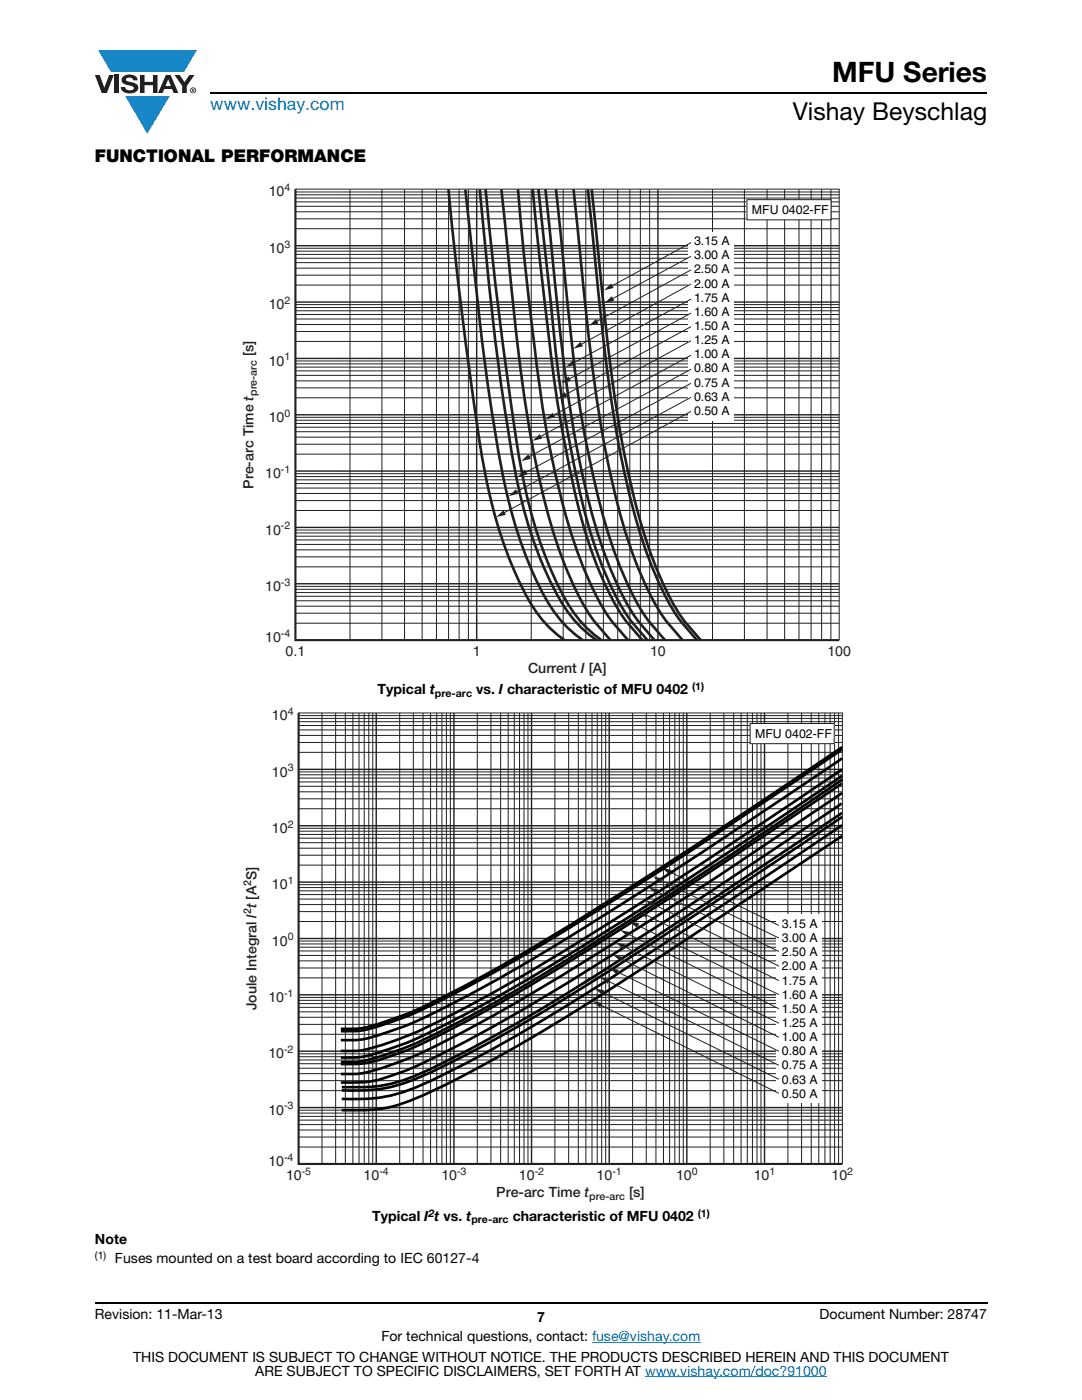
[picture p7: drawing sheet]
<svg xmlns="http://www.w3.org/2000/svg" width="216mm" height="279mm" viewBox="0 0 216 279" stroke-linecap="round" stroke-linejoin="round" font-family="sans-serif">
<g fill="#0a7fc3">
<path d="M19.6 10h19.7l-2.6 4.3h-1.1h-13.5z"/>
<path d="M25 19.2h8.9l-4.5 7.5z"/>
</g>
<g fill="#231f20">
<path d="M18.9 15h1l.9 2.5 1-2.5h.9l-1.4 3.6h-1z"/>
<path d="M22.9 15h.9v3.6h-.9z"/>
<path d="M24.6 15.3a2.1 2.1 0 0 1 2.8 .3l.1 .4h-.9a.79 .79 0 0 0-.7-.5 .79 .79 0 0 0-.8 .4l.3 .3 1 .2a1.08 1.08 0 0 1 1.2 1 1.08 1.08 0 0 1-1.1 1.2 1.73 1.73 0 0 1-2.4-1.2h.9a.96 .96 0 0 0 .8 .6 .96 .96 0 0 0 .9-.4 1.31 1.31 0 0 0-1.2-.6 1.03 1.03 0 0 1-1.1-.6 1.03 1.03 0 0 1 .2-1.1z"/>
<path d="M27.9 15h.9v1.3h1.7v-1.3h.9v3.6h-.9v-1.6h-1.7v1.6h-.9z"/>
<path d="M34.8 15h1.1l.9 1.4 1-1.4h1l-1.5 2.2v1.4h-.9v-1.4z"/>
<path d="M33.6 15.9l.5 1.3h-1.1zM33.1 15l-1.6 3.6h1l.3-.8h1.5l.3 .8h1l-1.6-3.6z"/>
<path d="M38.1 18a.46 .46 0 0 1 .9 0 .46 .46 0 0 1-.9 0zM37.9 18a.6 .6 0 0 0 1.2 0 .6 .6 0 0 0-1.2 0z"/>
<path d="M38.4 17.8h.2v.2h-.2zM38.3 17.7v.7h.1v-.3l.4 .3-.2-.3 .2-.2-.1-.2z"/>
</g>
<path d="M42 18.6h155M18.9 260h178.1" fill="none" stroke="#000" stroke-width=".36"/>
<path d="M118.1 267.9h21.7M128.7 274.8h36.3" fill="none" stroke="#007ec4" stroke-width=".2"/>
<path d="M48.2 36.2h121.6v98.7h-121.6z" fill="#fff"/>
<g fill="none" stroke="#231f20" stroke-width=".2">
<path d="M58.9 39.5h108.6M58.9 38.9h108.6M58.9 38.3h108.6M58.9 37.7h.1M58.9 37.7h108.6v90.1M69.8 37.8v90M76.2 37.8v90M80.7 37.8v90M84.2 37.8v90M87.1 37.8v90M89.5 37.8v90M91.6 37.8v90"/>
<path d="M93.5 37.8v90M106 37.8v90M112.4 37.8v90M116.9 37.8v90M120.4 37.8v90M123.3 37.8v90M125.7 37.8v90M127.8 37.8v90M129.6 37.8v90M142.2 37.8v90M148.5 37.8v90M153.1 37.8v90"/>
<path d="M156.6 37.8v90M159.4 37.8v90M161.8 37.8v90M163.9 37.8v90M165.8 37.8v90M58.9 56.9h108.6M58.9 54.9h108.6M58.9 53.5h108.6M58.9 52.4h108.6M58.9 51.5h108.6M58.9 50.8h108.6M58.9 50.1h108.6"/>
<path d="M58.9 49.5h108.6M58.9 45.6h108.6M58.9 43.7h108.6M58.9 42.3h108.6M58.9 41.2h108.6M58.9 40.3h108.6M58.9 79.4h108.6M58.9 77.4h108.6M58.9 76h108.6M58.9 74.9h108.6M58.9 74h108.6M58.9 73.3h108.6"/>
<path d="M58.9 72.6h108.6M58.9 72h108.6M58.9 68.1h108.6M58.9 66.2h108.6M58.9 64.8h108.6M58.9 63.7h108.6M58.9 62.8h108.6M58.9 62h108.6M58.9 61.4h108.6M58.9 60.8h108.6M58.9 99.9h108.6M58.9 98.5h108.6"/>
<path d="M58.9 97.4h108.6M58.9 96.5h108.6M58.9 95.8h108.6M58.9 95.1h108.6M58.9 94.5h108.6M58.9 90.6h108.6M58.9 88.7h108.6M58.9 87.2h108.6M58.9 86.2h108.6M58.9 85.3h108.6M58.9 84.5h108.6M58.9 83.9h108.6"/>
<path d="M58.9 83.3h108.6M58.9 119.9h108.6M58.9 119h108.6M58.9 118.3h108.6M58.9 117.6h108.6M58.9 117h108.6M58.9 113.1h108.6M58.9 111.1h108.6M58.9 109.7h108.6M58.9 108.7h108.6M58.9 107.8h108.6M58.9 107h108.6"/>
<path d="M58.9 106.4h108.6M58.9 105.8h108.6M58.9 101.9h108.6M58.9 124.4h108.6M58.9 122.4h108.6M58.9 121h108.6"/>
</g>
<path d="M95.1 37.8v90M131.3 37.8v90M58.9 49h108.5M58.9 71.5h108.5M58.9 60.3h108.5M58.9 94h108.5M58.9 82.8h108.5M58.9 116.5h108.5M58.9 105.3h108.5" fill="none" stroke="#231f20" stroke-width=".28"/>
<g fill="none" stroke="#231f20" stroke-width=".53">
<path d="M89.5 37.8a803.9 803.9 0 0 0 7.3 56.5 81.6 81.6 0 0 0 9.4 26.5 22.2 22.2 0 0 0 6.4 6.9M92.9 37.9l.6 5.8a602.6 602.6 0 0 0 6.2 48.1 85.5 85.5 0 0 0 10 29 22.6 22.6 0 0 0 6.5 6.9M95.7 37.8l.1 1.2a603 603 0 0 0 6.6 52.9 83.3 83.3 0 0 0 10 28.9 23.2 23.2 0 0 0 6.6 6.9M96.9 37.8a788.5 788.5 0 0 0 7.2 56.5 81.7 81.7 0 0 0 9.4 26.5 22.1 22.1 0 0 0 6.5 6.9M96.9 37.8h.1M100 37.8l.4 3.5a663.5 663.5 0 0 0 5.4 45.5 141.7 141.7 0 0 0 7.2 26.7 38.2 38.2 0 0 0 7.3 12.5l1.5 1.7M103.3 37.8l1.4 14 1.5 13.7a223.8 223.8 0 0 0 6.6 37.1 70.6 70.6 0 0 0 8.7 20.6l3.8 4.5M106.3 37.8l1.2 12.5 1.7 14a253.5 253.5 0 0 0 7.7 42.4 59 59 0 0 0 7.9 17.1l3.4 3.9M107.4 37.7l2.3 21.1a257.7 257.7 0 0 0 7.8 46.2 60.5 60.5 0 0 0 8.3 18.8l3.4 3.9M108.8 37.8l.4 3.5a672 672 0 0 0 5.4 45.5 141.8 141.8 0 0 0 7.2 26.7 38.2 38.2 0 0 0 7.3 12.5l1.5 1.7M110.9 37.8l2.6 25.3a232.3 232.3 0 0 0 5.4 34.1 86.3 86.3 0 0 0 8.7 24 53.7 53.7 0 0 0 5.1 6.5M114.4 37.8l.4 3.5a650.8 650.8 0 0 0 5.4 45.5 141.8 141.8 0 0 0 7.2 26.7 38.2 38.2 0 0 0 7.3 12.5l1.5 1.7"/>
<path d="M117.3 37.8l.4 3.5a663.9 663.9 0 0 0 5.4 45.5 141.7 141.7 0 0 0 7.2 26.7 38.2 38.2 0 0 0 7.3 12.5l1.4 1.7M118.1 37.8l.3 3.5a672.2 672.2 0 0 0 5.5 45.5 141.7 141.7 0 0 0 7.1 26.7 38.2 38.2 0 0 0 7.3 12.5l1.5 1.7"/>
</g>
<path d="M58.9 37.7v90.1h108.6" fill="none" stroke="#231f20" stroke-width=".42"/>
<path d="M149 39.8h16.8v4.1h-16.8z" fill="#fff"/>
<path d="M149 39.8h16.8v4.1h-16.8z" fill="none" stroke="#231f20" stroke-width=".2"/>
<path d="M137.4 46.3h9.1v37.6h-9.1z" fill="#fff"/>
<path d="M137.9 48.4l-16 8.8" fill="none" stroke="#231f20" stroke-width=".2"/>
<path d="M120.5 57.9l1.5-1.3 .5 .9z" fill="#231f20"/>
<path d="M137.9 51.1l-15.9 8.6" fill="none" stroke="#231f20" stroke-width=".2"/>
<path d="M120.6 60.5l1.5-1.4 .5 .9z" fill="#231f20"/>
<path d="M137.9 53.9l-19 10.4" fill="none" stroke="#231f20" stroke-width=".2"/>
<path d="M117.5 65l1.4-1.4 .5 .9z" fill="#231f20"/>
<path d="M137.9 56.7l-22.1 12.1" fill="none" stroke="#231f20" stroke-width=".2"/>
<path d="M114.4 69.6l1.4-1.4 .5 .9z" fill="#231f20"/>
<path d="M137.9 59.7l-23.6 12.8" fill="none" stroke="#231f20" stroke-width=".2"/>
<path d="M112.9 73.3l1.4-1.4 .5 .9z" fill="#231f20"/>
<path d="M137.9 62.5l-24.5 13.2" fill="none" stroke="#231f20" stroke-width=".2"/>
<path d="M112 76.5l1.4-1.4 .5 .9z" fill="#231f20"/>
<path d="M137.9 65.2l-25.3 13.7" fill="none" stroke="#231f20" stroke-width=".2"/>
<path d="M111.3 79.6l1.4-1.3 .5 .9z" fill="#231f20"/>
<path d="M137.9 68l-27.7 15" fill="none" stroke="#231f20" stroke-width=".2"/>
<path d="M108.8 83.7l1.5-1.3 .5 .9z" fill="#231f20"/>
<path d="M137.9 70.9l-30.3 16.3" fill="none" stroke="#231f20" stroke-width=".2"/>
<path d="M106.3 88l1.4-1.4 .5 .9z" fill="#231f20"/>
<path d="M137.9 73.7l-32.5 17.6" fill="none" stroke="#231f20" stroke-width=".2"/>
<path d="M104 92l1.4-1.3 .5 .9z" fill="#231f20"/>
<path d="M137.9 76.5l-33.2 17.9" fill="none" stroke="#231f20" stroke-width=".2"/>
<path d="M103.3 95.2l1.4-1.4 .5 .9z" fill="#231f20"/>
<path d="M137.9 79.3l-35 19" fill="none" stroke="#231f20" stroke-width=".2"/>
<path d="M101.5 99l1.4-1.3 .5 .9z" fill="#231f20"/>
<path d="M137.9 82.1l-37.5 20.4" fill="none" stroke="#231f20" stroke-width=".2"/>
<path d="M99 103.2l1.5-1.4 .4 .9z" fill="#231f20"/>
<path d="M47.8 141.1h122.4v99h-122.4z" fill="#fff"/>
<g fill="none" stroke="#231f20" stroke-width=".2">
<path d="M59.6 142.3h.1M59.6 142.3h108.5v90M59.6 159.4h108.4M59.6 158h108.4M59.6 156.9h108.4M59.6 156h108.4M59.6 155.3h108.4M59.6 154.6h108.4M59.6 154h108.4M59.6 150.1h108.4M59.6 148.2h108.4M59.6 146.8h108.4"/>
<path d="M59.6 145.7h108.4M59.6 144.8h108.4M59.6 144h108.4M59.6 143.4h108.4M59.6 142.8h108.4M64.2 142.3v90M67 142.3v90M68.9 142.3v90M70.4 142.3v90M71.6 142.3v90M72.7 142.3v90M73.6 142.3v90"/>
<path d="M74.4 142.3v90M79.8 142.3v90M82.5 142.3v90M84.4 142.3v90M85.9 142.3v90M87.1 142.3v90M88.2 142.3v90M89.1 142.3v90M89.9 142.3v90M95.2 142.3v90M98 142.3v90M99.9 142.3v90"/>
<path d="M101.4 142.3v90M102.6 142.3v90M103.7 142.3v90M104.6 142.3v90M105.4 142.3v90M110.7 142.3v90M113.5 142.3v90M115.4 142.3v90M116.9 142.3v90M118.1 142.3v90M119.2 142.3v90M120.1 142.3v90"/>
<path d="M120.9 142.3v90M126.2 142.3v90M129 142.3v90M130.9 142.3v90M132.4 142.3v90M133.6 142.3v90M134.7 142.3v90M135.5 142.3v90M136.3 142.3v90M141.7 142.3v90M144.4 142.3v90M146.4 142.3v90"/>
<path d="M147.9 142.3v90M149.1 142.3v90M150.1 142.3v90M151 142.3v90M151.8 142.3v90M157.2 142.3v90M159.9 142.3v90M161.9 142.3v90M163.4 142.3v90M164.6 142.3v90M165.6 142.3v90M166.5 142.3v90"/>
<path d="M167.3 142.3v90M59.6 179.4h108.4M59.6 178.5h108.4M59.6 177.8h108.4M59.6 177.1h108.4M59.6 176.6h108.4M59.6 172.7h108.4M59.6 170.7h108.4M59.6 169.3h108.4M59.6 168.2h108.4M59.6 167.3h108.4M59.6 166.5h108.4"/>
<path d="M59.6 165.9h108.4M59.6 165.3h108.4M59.6 161.4h108.4M59.6 199.6h108.4M59.6 199.1h108.4M59.6 195.2h108.4M59.6 193.2h108.4M59.6 191.8h108.4M59.6 190.7h108.4M59.6 189.8h108.4M59.6 189h108.4M59.6 188.4h108.4"/>
<path d="M59.6 187.8h108.4M59.6 183.9h108.4M59.6 181.9h108.4M59.6 180.5h108.4M59.6 217.7h108.4M59.6 215.7h108.4M59.6 214.3h108.4M59.6 213.2h108.4M59.6 212.3h108.4M59.6 211.5h108.4M59.6 210.9h108.4M59.6 210.3h108.4"/>
<path d="M59.6 206.4h108.4M59.6 204.4h108.4M59.6 203h108.4M59.6 201.9h108.4M59.6 201h108.4M59.6 200.3h108.4M59.6 228.9h108.4M59.6 226.9h108.4M59.6 225.5h108.4M59.6 224.4h108.4M59.6 223.5h108.4M59.6 222.8h108.4"/>
<path d="M59.6 222.1h108.4M59.6 221.6h108.4"/>
</g>
<g fill="none" stroke="#231f20" stroke-width=".28">
<path d="M59.6 153.5h108.4M75.1 142.3v90M90.6 142.3v90M106.1 142.3v90M121.6 142.3v90M137 142.3v90M152.6 142.3v90M59.6 176h108.4M59.6 164.8h108.4M59.6 198.5h108.4M59.6 187.3h108.4M59.6 209.8h108.4"/>
<path d="M59.6 221h108.4"/>
</g>
<path d="M59.6 142.3v90h108.5" fill="none" stroke="#231f20" stroke-width=".42"/>
<path d="M149.7 144.4h16.8v4h-16.8z" fill="#fff"/>
<path d="M149.7 144.4h16.8v4h-16.8z" fill="none" stroke="#231f20" stroke-width=".2"/>
<path d="M154.9 182.6h9.2v37.5h-9.2z" fill="#fff"/>
<path d="M133.5 173.9l21.9 10.8" fill="none" stroke="#231f20" stroke-width=".2"/>
<path d="M132.1 173.2l1.9 .4-.5 .9z" fill="#231f20"/>
<g fill="none" stroke="#020303" stroke-width=".53">
<path d="M168 156.4l-22.4 15-12.4 8.1a619.5 619.5 0 0 1-40.4 24.5l-8.6 4.3a50.3 50.3 0 0 1-12.1 4l-4.1 .1M168 153.5l-32.9 22a623.2 623.2 0 0 1-42.3 25.6l-2.1 1.1a72 72 0 0 1-18.6 7.4l-4.1 .2M168 154.8l-22 14.9a877.4 877.4 0 0 1-47.3 29.5l-8.3 4.5-6.2 3.1a65.3 65.3 0 0 1-12.1 4.1l-4.1 .2M168 158.3l-22.5 15.1-14.3 9.4a561.8 561.8 0 0 1-41.1 24.3 71.4 71.4 0 0 1-18 7.1l-4.1 .1M168 151.3l-30.8 20.7a667.8 667.8 0 0 1-42.6 26l-2.1 1.1a83.7 83.7 0 0 1-15.8 7.1 18.2 18.2 0 0 1-8.7 1.4M168 149.6l-22 14.8a876.2 876.2 0 0 1-47.3 29.6l-8.3 4.4-6.2 3.1a65.3 65.3 0 0 1-12.1 4.2l-4.1 .1M168 149.1l-22 14.8a879.9 879.9 0 0 1-47.3 29.6l-6.2 3.4a83.2 83.2 0 0 1-15.8 7 18.2 18.2 0 0 1-8.7 1.4M168.1 155.6l-19.8 13.4-15.6 10.2a606.3 606.3 0 0 1-40.2 24.3l-2.2 1.1a71.5 71.5 0 0 1-18.2 7.2l-4.1 .1M167.9 160.4l-33 22.1a624.7 624.7 0 0 1-42.3 25.5l-8.7 4.4a48.4 48.4 0 0 1-10.4 3.5l-5.5 .1M168 166.8l-28 18.7a537.3 537.3 0 0 1-46.8 28.8 70.6 70.6 0 0 1-15.8 6.7l-3.3 .5-5.9 .1M168 164.7l-29 19.3a546.8 546.8 0 0 1-45.5 28l-2 1a60.7 60.7 0 0 1-14.3 5.8 42.2 42.2 0 0 1-9 .5M168 163l-30.8 20.6a523.1 523.1 0 0 1-43 26.3l-2.7 1.4a62.6 62.6 0 0 1-14.4 5.8 42.7 42.7 0 0 1-8.9 .5"/>
<path d="M168 162.2l-28 18.7a537.4 537.4 0 0 1-46.8 28.8l-2 1a61 61 0 0 1-14 5.8 43.6 43.6 0 0 1-9 .5"/>
</g>
<path d="M131.7 175.6l23.7 11.6" fill="none" stroke="#231f20" stroke-width=".2"/>
<path d="M130.3 174.9l2 .4-.5 .9z" fill="#231f20"/>
<path d="M130.2 180.4l25.2 12.4" fill="none" stroke="#231f20" stroke-width=".2"/>
<path d="M128.8 179.7l1.9 .4-.4 .9z" fill="#231f20"/>
<path d="M128.8 182.5l26.6 13.2" fill="none" stroke="#231f20" stroke-width=".2"/>
<path d="M127.4 181.8l1.9 .4-.5 .9z" fill="#231f20"/>
<path d="M127 184.5l28.4 14" fill="none" stroke="#231f20" stroke-width=".2"/>
<path d="M125.6 183.9l1.9 .3-.4 1z" fill="#231f20"/>
<path d="M125.2 186.3l30.2 15" fill="none" stroke="#231f20" stroke-width=".2"/>
<path d="M123.8 185.6l1.9 .4-.5 .9z" fill="#231f20"/>
<path d="M124.3 188.8l31.1 15.4" fill="none" stroke="#231f20" stroke-width=".2"/>
<path d="M122.9 188.1l1.9 .4-.4 .9z" fill="#231f20"/>
<path d="M123.8 191.3l31.6 15.7" fill="none" stroke="#231f20" stroke-width=".2"/>
<path d="M122.4 190.6l1.9 .4-.4 .9z" fill="#231f20"/>
<path d="M123 193.8l32.4 16" fill="none" stroke="#231f20" stroke-width=".2"/>
<path d="M121.6 193.2l1.9 .3-.5 1z" fill="#231f20"/>
<path d="M121.2 195.7l34.2 16.9" fill="none" stroke="#231f20" stroke-width=".2"/>
<path d="M119.8 195l1.9 .4-.4 .9z" fill="#231f20"/>
<path d="M120.1 197.9l35.3 17.5" fill="none" stroke="#231f20" stroke-width=".2"/>
<path d="M118.7 197.3l1.9 .4-.4 .9z" fill="#231f20"/>
<path d="M119.6 200.5l35.8 17.7" fill="none" stroke="#231f20" stroke-width=".2"/>
<path d="M118.2 199.8l2 .4-.5 .9z" fill="#231f20"/>
<path d="M130.9 177.8l24.5 12.1" fill="none" stroke="#231f20" stroke-width=".2"/>
<path d="M129.5 177.1l1.9 .4-.5 .9z" fill="#231f20"/>
<text font-size="5.6" x="166" y="16.4">MFU Series</text>
<text font-size="4.9" x="158.2" y="24">Vishay Beyschlag</text>
<text font-size="3.5" fill="#007ec4" x="42" y="21.9">www.vishay.com</text>
<text font-size="3.5" x="18.9" y="32.3">FUNCTIONAL PERFORMANCE</text>
<g font-size="2.8" fill="#252222">
<text x="53.6" y="39.2">10</text>
<text x="53.6" y="50.5">10</text>
<text x="53.6" y="61.7">10</text>
<text x="53.6" y="73">10</text>
<text x="53.6" y="84.2">10</text>
<text x="52.9" y="95.4">10</text>
<text x="52.9" y="106.7">10</text>
<text x="52.9" y="117.9">10</text>
<text x="52.9" y="128.2">10</text>
<text x="57" y="130.9">0.1</text>
<text x="94.3" y="130.9">1</text>
<text x="129.7" y="130.9">10</text>
<text x="165.1" y="130.9">100</text>
<text x="54.3" y="143.7">10</text>
<text x="54.3" y="155">10</text>
<text x="54.3" y="166.3">10</text>
<text x="54.3" y="177.5">10</text>
<text x="54.3" y="188.7">10</text>
<text x="53.6" y="200">10</text>
<text x="53.6" y="211.2">10</text>
<text x="53.6" y="222.5">10</text>
<text x="53.6" y="232.7">10</text>
<text x="57.1" y="235.5">10</text>
<text x="72.6" y="235.5">10</text>
<text x="88.1" y="235.5">10</text>
<text x="103.6" y="235.5">10</text>
<text x="119.1" y="235.5">10</text>
<text x="134.9" y="235.5">10</text>
<text x="150.4" y="235.5">10</text>
<text x="165.9" y="235.5">10</text>
</g>
<g font-size="2.8" fill="#222420">
<text x="50.6" y="71.1" transform="rotate(-90 50.6 71.1)">[s]</text>
<text x="50.6" y="97.6" transform="rotate(-90 50.6 97.6)">Pre-arc Time t</text>
<text x="51.2" y="201.6" transform="rotate(-90 51.2 201.6)">Joule Integral l t [A S]</text>
</g>
<g font-size="2.8" fill="#231f20">
<text x="105.4" y="134.3">Current I [A]</text>
<text x="99" y="238.8">Pre-arc Time t</text>
<text x="125.5" y="238.8">[s]</text>
</g>
<g font-size="2.8">
<text x="75.4" y="138.5">Typical t</text>
<text x="95" y="138.5">vs. I characteristic of MFU 0402</text>
<text x="74.3" y="243.6">Typical I t vs. t</text>
<text x="102.3" y="243.6">characteristic of MFU 0402</text>
<text x="18.9" y="248.2">Note</text>
<text x="22.9" y="252.1">Fuses mounted on a test board according to IEC 60127-4</text>
<text x="18.9" y="263.3">Revision: 11-Mar-13</text>
<text x="107.2" y="263.8">7</text>
<text x="163.6" y="263.3">Document Number: 28747</text>
<text x="76.1" y="267.7">For technical questions, contact: fuse@vishay.com</text>
<text x="26.5" y="271.7">THIS DOCUMENT IS SUBJECT TO CHANGE WITHOUT NOTICE. THE PRODUCTS DESCRIBED HEREIN AND THIS DOCUMENT</text>
<text x="50.9" y="274.6">ARE SUBJECT TO SPECIFIC DISCLAIMERS, SET FORTH AT www.vishay.com/doc?91000</text>
</g>
<g font-size="2.5" fill="#020505">
<text x="150" y="42.6">MFU 0402-FF</text>
<text x="138.5" y="48.9">3.15 A</text>
<text x="138.5" y="51.7">3.00 A</text>
<text x="138.5" y="54.6">2.50 A</text>
<text x="138.5" y="57.4">2.00 A</text>
<text x="138.5" y="60.2">1.75 A</text>
<text x="138.5" y="63">1.60 A</text>
<text x="138.5" y="65.9">1.50 A</text>
<text x="138.5" y="68.7">1.25 A</text>
<text x="138.5" y="71.5">1.00 A</text>
<text x="138.5" y="74.3">0.80 A</text>
<text x="138.5" y="77.2">0.75 A</text>
<text x="138.5" y="80">0.63 A</text>
<text x="138.5" y="82.8">0.50 A</text>
<text x="150.7" y="147.2">MFU 0402-FF</text>
<text x="156" y="185.2">3.15 A</text>
<text x="156" y="188">3.00 A</text>
<text x="156" y="190.9">2.50 A</text>
<text x="156" y="193.7">2.00 A</text>
<text x="156" y="196.5">1.75 A</text>
<text x="156" y="199.3">1.60 A</text>
<text x="156" y="202.1">1.50 A</text>
<text x="156" y="205">1.25 A</text>
<text x="156" y="207.8">1.00 A</text>
<text x="156" y="210.6">0.80 A</text>
<text x="156" y="213.4">0.75 A</text>
<text x="156" y="216.3">0.63 A</text>
<text x="156" y="219.1">0.50 A</text>
</g>
<g font-size="2.1" fill="#252222">
<text x="56.8" y="38.1">4</text>
<text x="56.8" y="49.4">3</text>
<text x="56.8" y="60.6">2</text>
<text x="56.8" y="71.9">1</text>
<text x="56.8" y="83.1">0</text>
<text x="56.1" y="94.4">-1</text>
<text x="56.1" y="105.6">-2</text>
<text x="56.1" y="116.9">-3</text>
<text x="56.1" y="127.1">-4</text>
<text x="57.4" y="142.7">4</text>
<text x="57.4" y="153.9">3</text>
<text x="57.4" y="165.2">2</text>
<text x="57.4" y="176.4">1</text>
<text x="57.4" y="187.7">0</text>
<text x="56.7" y="198.9">-1</text>
<text x="56.7" y="210.2">-2</text>
<text x="56.7" y="221.4">-3</text>
<text x="56.7" y="231.6">-4</text>
<text x="60.2" y="234.4">-5</text>
<text x="75.7" y="234.4">-4</text>
<text x="91.2" y="234.4">-3</text>
<text x="106.7" y="234.4">-2</text>
<text x="122.2" y="234.4">-1</text>
<text x="138" y="234.4">0</text>
<text x="153.5" y="234.4">1</text>
<text x="169.1" y="234.4">2</text>
</g>
<g font-size="2.1" fill="#222420">
<text x="51.3" y="79" transform="rotate(-90 51.3 79)">pre-arc</text>
<text x="50.1" y="176.8" transform="rotate(-90 50.1 176.8)">2</text>
<text x="50.1" y="182.5" transform="rotate(-90 50.1 182.5)">2</text>
</g>
<g font-size="2.1">
<text x="138.1" y="137.7">(1)</text>
<text x="86.8" y="139">pre-arc</text>
<text x="85.5" y="242.8">2</text>
<text x="94.1" y="244.2">pre-arc</text>
<text x="139.2" y="242.8">(1)</text>
<text x="18.9" y="251.3">(1)</text>
</g>
<text font-size="2.1" fill="#231f20" x="117.6" y="239.5">pre-arc</text>
</svg>
